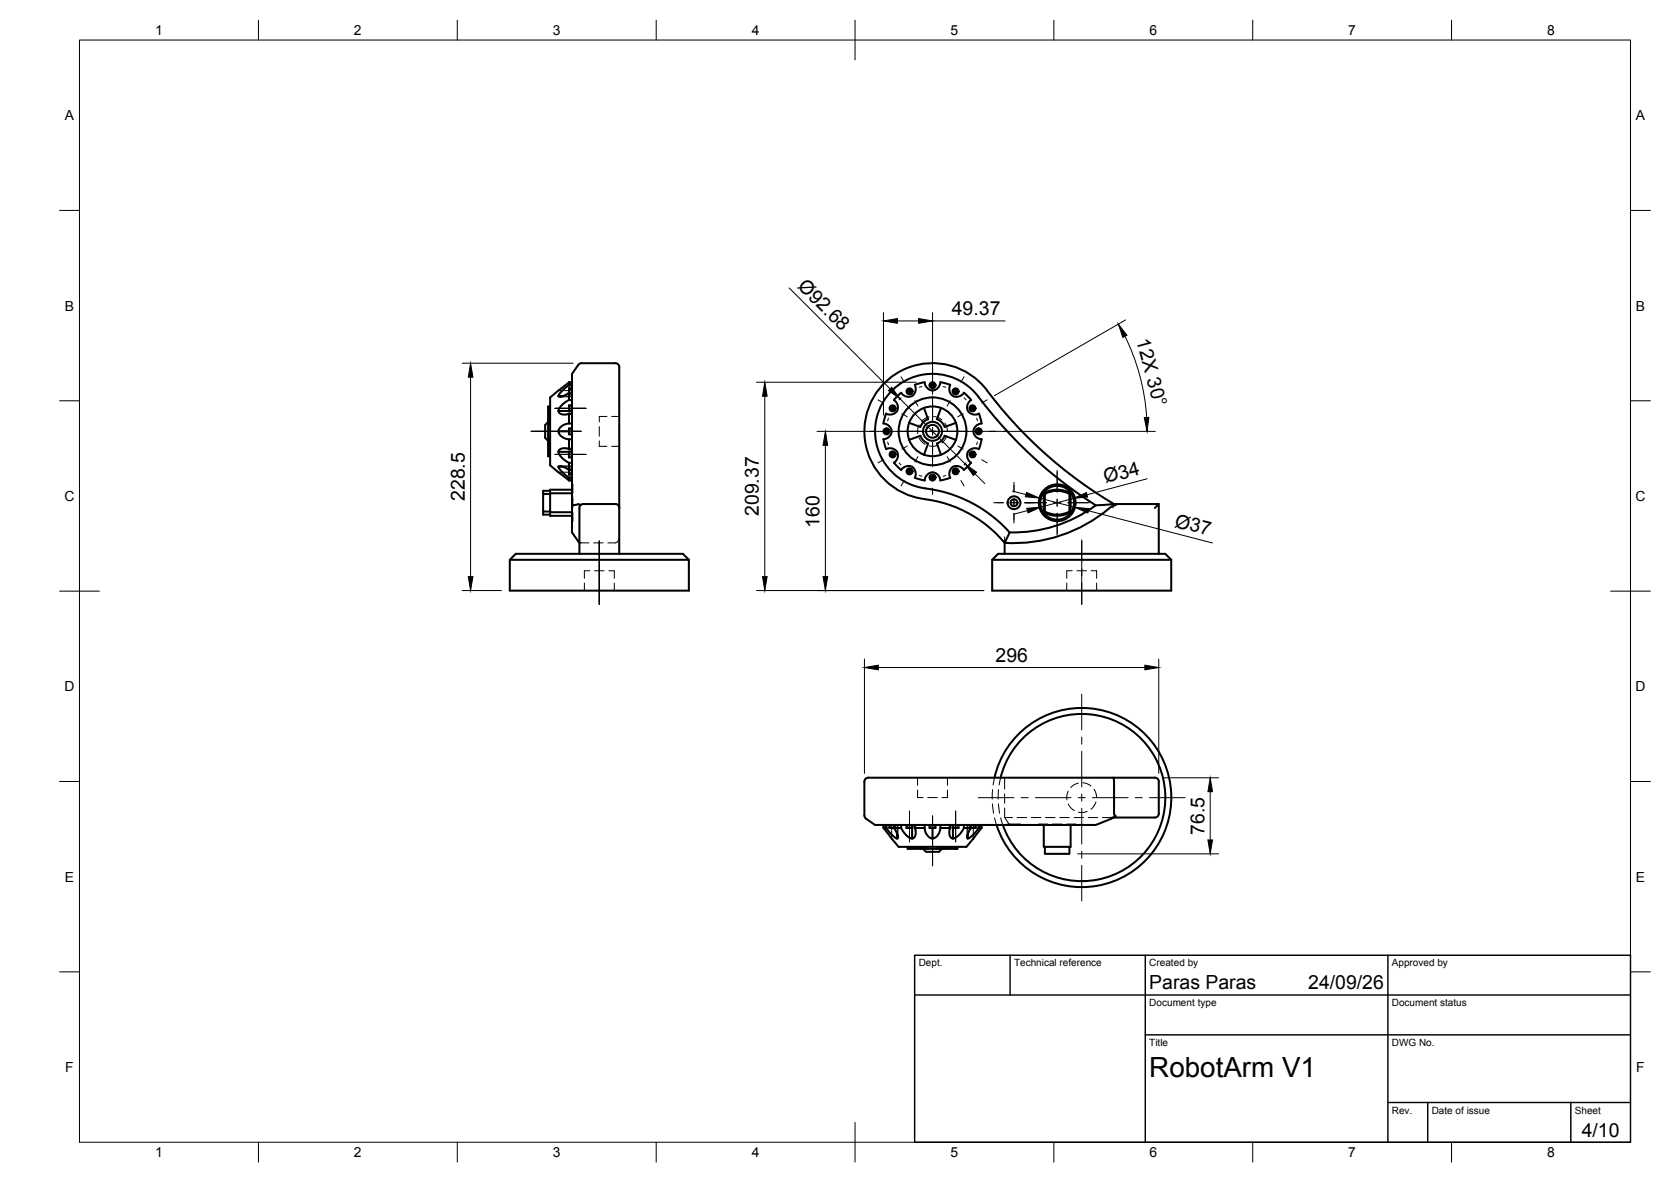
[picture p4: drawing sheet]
<svg xmlns="http://www.w3.org/2000/svg" width="420mm" height="297mm" viewBox="0 0 420 297" stroke-linecap="round" stroke-linejoin="round" font-family="sans-serif">
<!-- layer: Hidden -->
<g fill="none" stroke="#000" stroke-width=".25">
<path d="M140.4 98.2h3.4M140.8 99.7h3M141.6 99.5h2.2M143.1 96.7v.9h.7M143.1 98.8h.7M143.1 98h.7M143.1 99.1h.7M143.1 97.2h.7M143.1 96.4h.7M143.1 96.1h.7M137.8 109.5h.3v1M138.1 106.3v1h-.3"/>
<path d="M140.4 118.7h3.4M140.8 117.1h3M141.6 117.3h2.2M141.9 112.6h1.9M141.9 104.2h1.9M143.1 113.5h.7M143.1 108.4h.7M143.1 103.3h.7M143.1 119.6h.7M143.1 118.9h.7M143.1 118.1h.7M143.1 117.7h.7"/>
<path d="M143.1 114.6h.7M143.1 113.8h.7M143.1 108.8h.7M143.1 108h.7M143.1 103h.7M143.1 102.2h.7M143.8 119.3h-.7v.8M150.7 110.8v1.4h1.9M150.7 107.2v2.4M152.6 104.7h-1.9v1.3M153.8 112.2h1.9M153.8 104.7h1.9"/>
<path d="M231.1 106.8l-.3 1.1v1.1M231.1 110.1l.6 .9 .9 .7M233.6 104.8l-1 .4-.9 .7M234.7 104.7l1.1 .2 1 .6M235.9 111.9l-1.1 .2h-1.1M237.6 106.3l.5 1 .1 1.1M238.1 109.5l-.5 1-.8 .8M143.1 120.4h.7M143.1 120.7h.7M143.8 133.8l1.9 2.6M143.8 121.7h.2v2.3M143.8 125.5h.2"/>
<path d="M143.8 127.2h.2M143.8 124.7h.2M143.8 128h.2M143.8 122.1h.2M143.8 130.6h.2M144 125.1v2.4M144 128.7v2.3h-.2M145.7 136.2l.4 .2h2M149.3 136.4h2.3M155.7 134.9l-.2 .8-.6 .7h-2.1M252.6 134.9v1.3M280.1 126.7l-.3 1"/>
<path d="M146.9 146.5v1.9M148.3 143.4h-1.4v1.9M149.5 143.4h2.4M153.1 143.4h1.4v1.9M154.5 146.5v1.9M268.2 146.5v1.9M269.6 143.4h-1.4v1.9M270.8 143.4h2.4M274.4 143.4h1.3v1.9M275.7 146.5v1.9M230.7 198.5v1.9h1.4M230.7 195.4v1.9"/>
<path d="M238.2 198.5v1.9h-1.3M238.2 195.4v1.9M249.6 198.4l-.1 2.4M250 195.4l-.3 1.9M251.1 198.4l-.1 2.4M251.6 195.4l-.4 1.9M252.6 195.4v2.9M252.6 199.5v2.4M268.6 198.8l-.3 1.1v1.1M271.1 196.8l-1 .4-.9 .7M272.3 196.7l1 .3 1 .5M275.1 198.3l.5 1 .1 1.1"/>
<path d="M222.1 207.3v.8M222.5 207.3v.8M223.3 207.3v.8M223.6 207.3v.8h-.8M224 207.3v.8M224.2 207.3v3.5M224.8 207.3v.8M225.2 207.3v.8M225.6 207.3v2.3M225.8 207.3v3.1M228.3 207.3v.8M229.1 207.3v.8"/>
<path d="M229.3 207.3v.8M230.3 207.3v2M232.3 213.1h1.1v.2M233.3 200.4h2.4M234.1 207.3v.8M234.5 207.3v.8M234.9 207.3v.8M236.6 213.1h-1v.2M238.7 207.3v2M239.6 207.3v.8M239.9 207.3v.8M240.7 207.3v.8"/>
<path d="M243.2 207.3v3.1M243.4 207.3v2.3M243.8 207.3v.8M244.1 207.3v.8M244.7 207.3v3.5M244.9 207.3v.8M245.3 207.3v.8h.8M245.7 207.3v.8M246.5 207.3v.8M246.8 207.3v.8M249.5 202l.3 2.4M250.1 205.5l.4 1.8"/>
<path d="M251 202l.4 2.4M251.6 205.5l.5 1.8M252.6 203.1v2.4h2M252.8 205.5v.2l1.1 1.6M253.3 207.3v-.2h3.3v.2M254.1 207.1v.2M255.8 205.5h2.3M255.8 207.1v.2M259.3 205.5h2.4M261.6 207.1v.2M262.9 205.5h2.4M263.4 207.1h-2.2v.2"/>
<path d="M264.6 207.1h2.4M266.5 205.5h2.4M268.2 207.1h2.2v.2M268.6 202.1l.6 .9 .9 .7M270 205.5h2.4M270.1 207.1v.2M273.4 203.9l-1.1 .3-1.1-.1M273.6 205.5h2.4M275.6 201.5l-.5 1.1-.8 .8M277.2 205.5h1.8M280.5 205.1l-1.5 .4h1"/>
</g>
<!-- layer: Visible -->
<g fill="none" stroke="#000" stroke-width=".51">
<path d="M143.1 96.1l-4.8 3.8v17l4.8 3.9h.7M143.8 97.6h-.7v2.9M143.8 98.7h-.7a3.6 3.6 0 0 1-2.6 1l-.1-.2h1.2M143.8 96.7h-.7l-.8 .7-1.5 1.4-.4 .7M143.8 96.1h-.7v.6M248.2 98.1a110.9 110.9 0 0 0 32.3 28.8l-1.2 .5a37.8 37.8 0 0 1-26.5 9M248.2 98.1a17.1 17.1 0 0 0-28.6 1.7 17.1 17.1 0 0 0 12.8 25.6 31.4 31.4 0 0 1 20.2 11M137.8 106l-.7 .8v3.2l.7 .8M137.8 110.5v1h.3M137.8 110.5h.3v3.8h-.3v-2.8M137.8 105.4v.9M137.8 114.3v.4h.5"/>
<path d="M137.8 106.3v4.2M138.1 105.4h-.3v-2.9h.3v3.8h-.3M138.3 102.2h-.5v.3M140.4 117.3a1.14 1.14 0 0 1 1.5 .1l1.2 .7h.7M141.6 117.3h-1.2l.7 1.1 1.6 1.4 .4 .3h.7M143.1 116.3v2.9h.7M143.1 113.5h-2.7a4.5 4.5 0 0 0 2.7 2.8h.7M143.1 108.4h-2.7a2.91 2.91 0 0 0 3.4 2M143.1 103.3h-2.7a1.62 1.62 0 0 0 2.3 .8l1.1-.1M143.1 104v2.4M143.1 110.4v2.5M143.8 113.5h-.7v1.5h.7"/>
<path d="M143.8 107.7h-.7v1.5h.7M143.8 101.9h-.7v1.5h.7M143.8 112.9h-.7a1.82 1.82 0 0 0-2.7 .6M143.8 106.4a2.93 2.93 0 0 0-3.4 2M143.8 100.5a3.7 3.7 0 0 0-2.7 1.5l-.7 1.3M222.8 104a2 2 0 0 0 2.8-.7 2 2 0 0 0-.8-2.8l1.8-1.8a1.99 1.99 0 0 0 2.8 .8 1.99 1.99 0 0 0 .6-2.8l2.5-.6a1.98 1.98 0 0 0 2 2.1 1.98 1.98 0 0 0 2-2.1l2.4 .6a1.99 1.99 0 0 0 .7 2.8 1.99 1.99 0 0 0 2.8-.8l1.8 1.8a1.99 1.99 0 0 0-.9 2.8 1.99 1.99 0 0 0 2.8 .7M222.8 112.9a1.99 1.99 0 0 1 2.8 .6 1.99 1.99 0 0 1-.8 2.8l1.8 1.8a1.99 1.99 0 0 1 2.7-.8 1.99 1.99 0 0 1 .7 2.8l2.5 .6a1.98 1.98 0 0 1 2-2 1.98 1.98 0 0 1 2 2.1l2.4-.7a1.98 1.98 0 0 1 .7-2.8 1.98 1.98 0 0 1 2.8 .8l1.8-1.8a1.97 1.97 0 0 1-.8-2.8 1.97 1.97 0 0 1 2.7-.6M222.8 103.9l-.7 2.5a1.98 1.98 0 0 1 2.1 2 1.98 1.98 0 0 1-2.1 2l.7 2.4M228.6 106.3l-.4 1.8 .4 2.4M228.6 110.5a6.3 6.3 0 0 0 3.7 3.8M228.6 106.3l2.8 1M231.4 109.5l-2.8 1"/>
<path d="M231.4 109.5l.8 1.2 1.2 .7-1.1 2.9M232.3 102.5l1.1 2.8-1.2 .8-.8 1.2M232.3 102.5a6.3 6.3 0 0 0-3.7 3.8M236.6 102.5l-1 2.8 1.2 .8 .7 1.2 2.8-1M236.6 102.5l-1.8-.4-2.5 .4M236.6 114.3l-2.4 .3-1.9-.3M236.6 102.5a6.3 6.3 0 0 1 3.8 3.8M240.3 110.5l-2.8-1-.7 1.2-1.2 .7 1 2.9M240.4 106.3l.3 2.4-.3 1.8M240.4 110.5a6.3 6.3 0 0 1-3.8 3.8M246.2 103.9l.6 2.5M246.8 110.4l-.6 2.4"/>
<path d="M246.8 106.4a1.98 1.98 0 0 0-2.1 2 1.98 1.98 0 0 0 2.1 2M136.6 124.1v4.5h1.7M136.6 128.6v.7h1.7M138.3 123.3h-1.7v.8h1.7M138.3 128.7v.9h5.5M143.1 120.1v.7M143.8 127v6.8l1.9 2.7M143.8 124h-5.5v4.7h5.5M143.8 123.1h-5.5v.9M146 126.9l-.6-.2-1.6 .3v-33l1.6-2.3 .6-.4h8.7a1.39 1.39 0 0 1 1 1.6v34.8M155.7 127.7v11.5M155.7 127.7a1.01 1.01 0 0 0-1-1.1l-8 .1a.97 .97 0 0 0-1 1v11.5"/>
<path d="M232.7 122.7a14.4 14.4 0 0 1-10.7-21.5 14.4 14.4 0 0 1 24-1.5 112.9 112.9 0 0 0 29.5 27.3l3.9-.3 1.1 .2M232.7 122.8a34 34 0 0 1 21.2 11l-1.1 2.2v.4l-.2-.2v3M262.7 124.1v4.5M262.7 124.1a6.5 6.5 0 0 1 6.2 0v4.5a6.5 6.5 0 0 1-6.2-.1M269.2 124a6.8 6.8 0 0 0-6.8 0v4.7a6.7 6.7 0 0 0 6.8 0v-4.7M275.5 127a34.8 34.8 0 0 1-21.6 6.8M280.1 126.7h11.3v12.5M291.4 126.7l-1 1M128.2 140.7h45M128.2 140.7l1.5-1.5h42l1.5 1.5v7.7h-45zM249.5 140.7h45M249.5 140.7l1.5-1.5h42l1.5 1.5v7.7h-45z"/>
<path d="M250.1 195.4a22.5 22.5 0 0 1 34-13.9 22.5 22.5 0 0 1 1.6 36.8 22.5 22.5 0 0 1-35.1-11M251.6 195.4a21 21 0 0 1 31.8-12.6 21 21 0 0 1 1.6 34.1 21 21 0 0 1-32.8-9.6M279.8 195.4h-60.4a1.92 1.92 0 0 0-2 .6v9.2l.4 .5 2.2 1.6h55.5l4.2-1.7 .8-.5-.4-.5v-8.2l-.3-1h10.6a1.01 1.01 0 0 1 1 1v8.1M222.1 207.3v.8l3.9 4.7h17l3.8-4.7v-.8M222.1 208.1h.7M222.8 207.3v.8l.6 .8 1.5 1.4 .7 .5M223.7 207.3v.8h2.9M224.8 207.3v.8a3.6 3.6 0 0 1 .9 2.5l-.1 .2v-1.2M226.6 207.3a3.8 3.8 0 0 0 1.4 2.7l1.3 .8M227.9 207.3v.8h1.5v-.8M228.2 212.8v.5h.4M230 207.3v.8a1.82 1.82 0 0 1-.7 2.7v-2.7"/>
<path d="M231.4 213.1v.2h-2.8v-.2h3.7v.2M231.4 213.3h.9M232.1 213.3l.8 .8h3.2l.8-.8M232.3 213.3h4.3M232.5 207.3v.8h-2.5M232.5 208.1a2.76 2.76 0 0 0 2 2.7M233.7 207.3v.8h1.5v-.8M234.5 208.1v2.7a2.67 2.67 0 0 0 2-2.7M236.5 207.3v.8h2.4M236.6 213.3v-.2h3.7v.2h-2.8M237.5 213.1v.2h-.9M238.9 207.3v.8a1.78 1.78 0 0 0 .7 2.7"/>
<path d="M239.5 207.3v.8h1.5v-.8M240.7 212.8v.5h-.4M242.4 207.3a3.7 3.7 0 0 1-1.5 2.7l-1.3 .8v-2.7M244.2 207.3v.8a3.6 3.6 0 0 0-1 2.5l.2 .2M245.3 207.3v.8h-2.9M246.1 207.3v.8l-.2 .4-1.5 1.5-1 .8v-1.2M246.1 208.1h.7M262.4 207.3v5.5h6.8v-5.5M262.7 212.8v1.8h6.2v-1.8M291.4 204.4a1.01 1.01 0 0 1-1 1.1h-10.4"/>
<circle cx="228.7" cy="98.4" r=".75"/>
<circle cx="228.7" cy="98.4" r=".39"/>
<circle cx="234.5" cy="96.8" r=".75"/>
<circle cx="234.5" cy="96.8" r=".39"/>
<circle cx="240.3" cy="98.4" r=".75"/>
<circle cx="240.3" cy="98.4" r=".39"/>
<circle cx="222.9" cy="108.4" r=".75"/>
<circle cx="222.9" cy="108.4" r=".39"/>
<circle cx="224.4" cy="114.2" r=".75"/>
<circle cx="224.4" cy="102.6" r=".75"/>
<circle cx="224.4" cy="102.6" r=".39"/>
<circle cx="224.4" cy="114.2" r=".39"/>
<circle cx="228.7" cy="118.4" r=".75"/>
<circle cx="228.7" cy="118.4" r=".39"/>
<circle cx="234.5" cy="120" r=".75"/>
<circle cx="234.5" cy="120" r=".39"/>
<circle cx="234.5" cy="108.4" r="1.62"/>
<circle cx="234.5" cy="108.4" r="2.38"/>
<circle cx="234.5" cy="108.4" r="8.5"/>
<circle cx="240.3" cy="118.4" r=".75"/>
<circle cx="240.3" cy="118.4" r=".39"/>
<circle cx="244.5" cy="102.6" r=".75"/>
<circle cx="244.5" cy="114.2" r=".75"/>
<circle cx="244.5" cy="114.2" r=".39"/>
<circle cx="244.5" cy="102.6" r=".39"/>
<circle cx="246.1" cy="108.4" r=".75"/>
<circle cx="246.1" cy="108.4" r=".39"/>
<circle cx="255" cy="126.3" r=".88"/>
<circle cx="255" cy="126.3" r="1.62"/>
<circle cx="265.8" cy="126.3" r="4.2"/>
<circle cx="265.8" cy="126.3" r="4.6"/>
</g>
<!-- layer: BORDER -->
<g fill="none" stroke="#000" stroke-width=".25">
<path d="M20 10.1h390v276.9h-390zM65 5.1v5M115 5.1v5M165 5.1v5M215 5.1v10M265 5.1v5M315 5.1v5M365 5.1v5M15 52.9h5M410 52.9h5M15 100.7h5M410 100.7h5"/>
<path d="M15 148.6h10M405 148.6h10M15 196.4h5M410 196.4h5M15 244.2h5M410 244.2h5M65 287v5M115 287v5M165 287v5M215 282.1v9.9M265 287v5M315 287v5"/>
<path d="M365 287v5"/>
</g>
<!-- layer: TITLEBLOCK -->
<path d="M230 240.1h180v46.9h-180zM230 250h180M254 240.1v9.9M288 240.1v46.9M349 240.1v46.9M288 260.1h122M349 277.1h61M359 277.1v9.9M395 277.1v9.9" fill="none" stroke="#000" stroke-width=".36"/>
<!-- layer: Smart Centers -->
<g fill="none" stroke="#000" stroke-width=".25">
<path d="M226.5 100l-.4 .5M226.6 94.7l.8 1.4M228.2 97.6l.9 1.6M229.5 97.9l-1.6 .9M231.8 97.1l-.7 .2M233.6 96.8h1.8M234.5 92.6v1.5M234.5 95.9v1.8M234.5 99.5v6.2M237.2 97.1l.6 .2M239.5 97.9l1.5 .9M240.7 97.6l-.9 1.6"/>
<path d="M242.4 94.7l-.8 1.4M242.4 100l.5 .5M133.6 108.4h12.5M139.6 114.2h7.7M139.6 102.6h7.7M218.7 108.4h1.5M220.8 100.5l1.3 .8M222 108.4h1.8M222.1 115.5l-1.3 .8M222.9 107.5v1.8M223.2 111.1l.2 .6M223.4 105.1l-.2 .7"/>
<path d="M223.7 102.2l1.5 .9M224 113.4l.9 1.5M224.9 101.8l-.9 1.6M225.2 113.8l-1.5 .8M225.6 108.4h6.2M226.1 116.3l.4 .5M226.8 104l1.3 .7M227.9 118l1.6 .8M228.1 112.1l-1.3 .8M229.1 117.7l-.9 1.5M230 100.7l.8 1.4M230.8 114.8l-.8 1.3"/>
<path d="M231.1 119.5l.7 .2M233.6 108.4h1.8M233.6 119.9h1.8M234.5 107.5v1.8M234.5 111.1v6.2M234.5 119.1v1.8M237.2 108.4h6.2M237.8 119.5l-.6 .2M238.1 114.8l.8 1.3M238.9 100.7l-.8 1.4M239.8 117.7l.9 1.5M240.8 112.1l1.4 .8"/>
<path d="M241 118l-1.5 .8M242.2 104l-1.4 .7M242.9 116.3l-.5 .5M243.7 113.8l1.6 .8M244.1 101.8l.8 1.6M244.9 113.4l-.8 1.5M245.2 108.4h1.8M245.3 102.2l-1.6 .9M245.6 105.1l.2 .7M245.8 111.1l-.2 .6M246 107.5v1.8M246.8 115.5l1.4 .8"/>
<path d="M248.2 100.5l-1.4 .8M248.8 108.4h1.5M265.8 118.2v5.5M150.7 136v15.9M227.4 120.8l-.8 1.3M234.5 122.7v1.5M241.6 120.8l.8 1.3M249.8 126.3h2.5M254.1 126.3h1.7M255 121.2v2.5M255 125.4v1.8M255 129v2.5"/>
<path d="M257.6 126.3h5.5M264.9 126.3h1.8M265.8 125.4v1.8M265.8 129v5.5M268.5 126.3h5.4M272 135.7v16.2M272 174.5v8.9M272 185.2v1.8M272 188.8v9M272 199.6v1.7M228.7 203.8v7.8M234.5 205v12.6"/>
<path d="M240.3 203.8v7.8M246 200.5h9M256.8 200.5h1.7M260.3 200.5h9M271.1 200.5h1.8M272 203.1v9M272 213.9v1.8M272 217.5v8.9M274.7 200.5h8.9M285.4 200.5h1.8M289 200.5h9"/>
</g>
<!-- layer: FD_Dimensions -->
<g fill="none" stroke="#000" stroke-width=".25">
<path d="M198.4 72.4l25.4 25.3M222.1 78.6v25.7M234.5 78.6v20.5M116.2 91.3h27.9M118.3 94.8v50.1M190.2 96.1h40.2M192.3 99.6v45.3M225.6 80.7h5.4M234.5 80.7h18.2M282.9 84.5a53.9 53.9 0 0 1 5.4 20.4M283 80.4l-33 19M205.4 108.4h85.1"/>
<path d="M207.5 111.9v33M226.3 100.2l16.4 16.4M245.2 119.1l2.4 2.4M254.6 123.4l3.4 .9M258.3 128.3l-3.3 .9M261.3 125.2l9 2.3M269.9 125.3l-8.2 2.1M273.7 128.4l31.1 8M288.4 120.3l-15.1 4M116.2 148.4h9.9M190.2 148.4h57.2M217.4 165.6v28.8"/>
<path d="M220.9 167.8h67M291.4 165.6v28.8M292.5 195.5h13.9M304.3 199v12.1M271 214.6h35.4"/>
</g>
<g fill="#000" stroke="#000" stroke-width=".25">
<path d="M118.3 91.3l.6 3.5h-1.1zM192.3 96.1l.6 3.5h-1.2zM223.4 98.2l.8-.9 2.1 2.9zM222.1 80.7l3.5-.6v1.1zM231 80.1l3.5 .6-3.5 .5zM281.2 81.4l2.2 2.9-1.1 .5zM207.5 108.4l.6 3.5h-1.2zM242.7 116.6l2.9 2.1-.9 .8zM287.7 104.9h1.2l-.5 3.5zM258.1 123.7l3.2 1.5-3.5-.4zM258.2 127.7l3.5-.3-3.2 1.5zM269.9 125.3l3.3-1.5 .3 1.1z"/>
<path d="M270.3 127.5l3.5 .3-.3 1.1zM117.8 144.9h1.1l-.6 3.5zM191.7 144.9h1.2l-.6 3.5zM206.9 144.9h1.2l-.6 3.5zM217.4 167.8l3.5-.6v1.1zM287.9 167.2l3.5 .6-3.5 .5zM304.3 195.5l.6 3.5h-1.2zM303.7 211.1h1.2l-.6 3.5z"/>
</g>
<text font-size="7" x="289" y="270.6">RobotArm V1</text>
<g font-size="4.9">
<text x="200.4" y="72.1" transform="rotate(45 200.4 72.1)">Ø92.68</text>
<text x="239.3" y="79.2">49.37</text>
<text x="285.7" y="85.5" transform="rotate(75 285.7 85.5)">12X 30°</text>
<text x="116.9" y="125.9" transform="rotate(-90 116.9 125.9)">228.5</text>
<text x="278" y="121.5" transform="rotate(-15 278 121.5)">Ø34</text>
<text x="190.8" y="129.7" transform="rotate(-90 190.8 129.7)">209.37</text>
<text x="206.1" y="132.6" transform="rotate(-90 206.1 132.6)">160</text>
<text x="295.1" y="132.3" transform="rotate(15 295.1 132.3)">Ø37</text>
<text x="250.3" y="166.3">296</text>
<text x="302.9" y="209.8" transform="rotate(-90 302.9 209.8)">76.5</text>
<text x="289" y="248.5">Paras Paras</text>
<text x="329" y="248.5">24/09/26</text>
<text x="397.7" y="285.7">4/10</text>
</g>
<g font-size="3.5">
<text x="39" y="8.8">1</text>
<text x="89" y="8.8">2</text>
<text x="139" y="8.8">3</text>
<text x="189" y="8.8">4</text>
<text x="239" y="8.8">5</text>
<text x="289" y="8.8">6</text>
<text x="339" y="8.8">7</text>
<text x="389" y="8.8">8</text>
<text x="16.3" y="30.2">A</text>
<text x="411.3" y="30.2">A</text>
<text x="16.3" y="78">B</text>
<text x="411.3" y="78">B</text>
<text x="16.2" y="125.9">C</text>
<text x="411.2" y="125.9">C</text>
<text x="16.2" y="173.7">D</text>
<text x="411.2" y="173.7">D</text>
<text x="16.3" y="221.6">E</text>
<text x="411.3" y="221.6">E</text>
<text x="16.4" y="269.4">F</text>
<text x="411.4" y="269.4">F</text>
<text x="39" y="290.8">1</text>
<text x="89" y="290.8">2</text>
<text x="139" y="290.8">3</text>
<text x="189" y="290.8">4</text>
<text x="239" y="290.8">5</text>
<text x="289" y="290.8">6</text>
<text x="339" y="290.8">7</text>
<text x="389" y="290.8">8</text>
</g>
<g font-size="2.5">
<text x="231" y="242.9">Dept.</text>
<text x="255" y="242.9">Technical reference</text>
<text x="289" y="242.9">Created by</text>
<text x="350" y="242.9">Approved by</text>
<text x="289" y="252.8">Document type</text>
<text x="350" y="252.8">Document status</text>
<text x="289" y="262.9">Title</text>
<text x="350" y="262.9">DWG No.</text>
<text x="350" y="279.9">Rev.</text>
<text x="360" y="279.9">Date of issue</text>
<text x="396" y="279.9">Sheet</text>
</g>
</svg>
